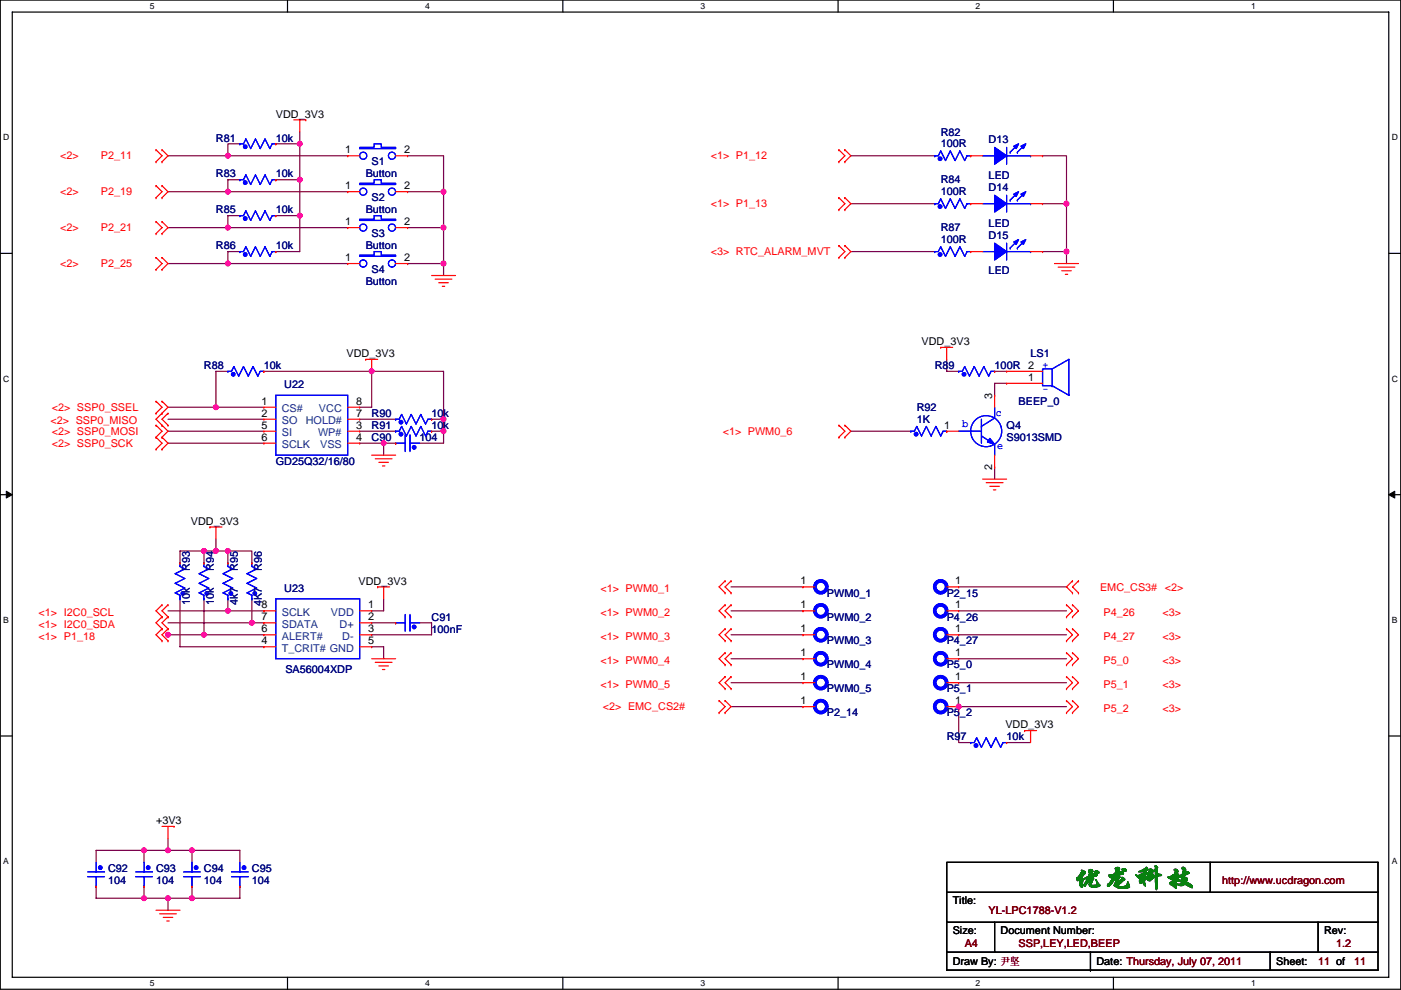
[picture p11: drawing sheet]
<svg xmlns="http://www.w3.org/2000/svg" width="297mm" height="210mm" viewBox="0 0 297 210" stroke-linecap="round" stroke-linejoin="round" font-family="sans-serif">
<path d="M.1 0h296.9v209.8h-296.9zM2.6 2.6h291.8v204.7h-291.8z" fill="none" stroke="#000" stroke-width=".25"/>
<g fill="#fff">
<path d="M31.8 .3h1v2h-1z"/>
<path d="M31.8 207.5h1v2.1h-1z"/>
</g>
<path d="M61 0v2.6M61 207.3v2.5" fill="none" stroke="#000" stroke-width=".25"/>
<g fill="#fff">
<path d="M90.1 .3h1v2h-1z"/>
<path d="M90.1 207.5h1v2.1h-1z"/>
</g>
<path d="M119.3 0v2.6M119.3 207.3v2.5" fill="none" stroke="#000" stroke-width=".25"/>
<g fill="#fff">
<path d="M148.5 .3h1v2h-1z"/>
<path d="M148.5 207.5h1v2.1h-1z"/>
</g>
<path d="M177.7 0v2.6M177.7 207.3v2.5" fill="none" stroke="#000" stroke-width=".25"/>
<g fill="#fff">
<path d="M206.9 .3h1v2h-1z"/>
<path d="M206.9 207.5h1v2.1h-1z"/>
</g>
<path d="M236.1 0v2.6M236.1 207.3v2.5" fill="none" stroke="#000" stroke-width=".25"/>
<g fill="#fff">
<path d="M265.2 .3h1v2h-1z"/>
<path d="M265.2 207.5h1v2.1h-1z"/>
<path d="M.7 28.2h1.3v2h-1.3z"/>
<path d="M295.1 28.2h1.3v2h-1.3z"/>
<path d="M.7 79.3h1.3v2.1h-1.3z"/>
<path d="M295.1 79.3h1.3v2.1h-1.3z"/>
</g>
<path d="M.1 53.7h2.5M294.4 53.7h2.6" fill="none" stroke="#000" stroke-width=".25"/>
<g fill="#fff">
<path d="M.7 130.5h1.2v2h-1.2z"/>
<path d="M295.1 130.5h1.2v2h-1.2z"/>
</g>
<path d="M.1 104.9h2.5M294.4 104.9h2.6" fill="none" stroke="#000" stroke-width=".25"/>
<path d="M1.3 104.2l1.3 .7-1.3 .7zM294.4 104.9l1.3-.7v1.4z" fill="#000" stroke="#000" stroke-width=".21"/>
<g fill="#fff">
<path d="M.7 181.7h1.2v2h-1.2z"/>
<path d="M295.1 181.7h1.2v2h-1.2z"/>
</g>
<path d="M.1 156.1h2.5M294.4 156.1h2.6M200.7 195.6h91.5M200.7 182.9h91.5v22.9h-91.5zM200.7 189.3h91.5M210.9 195.6v6.4M256.6 182.9v6.4M279.5 195.6v6.4M200.7 202h91.5M231.2 205.8h.1M231.2 202v3.8M269.3 202v3.8" fill="none" stroke="#000" stroke-width=".25"/>
<g fill="none" stroke="#800040" stroke-width=".25">
<path d="M48.3 33h.1M48.3 33h25.4M50.9 30.5h-2.6v2.5h-12.7M50.9 38.1h-2.6v2.6M58.5 30.5h5.1M58.5 38.1h.1M58.5 38.1h5.1M63.6 30.5h.1M63.6 30.5v15.2M63.6 28v2.5M86.4 33h7.6v7.7M180.4 33h17.8"/>
<path d="M221 33h5.1v10.2M35.6 48.3h12.7M35.6 55.9h12.7M35.6 40.7h12.7M48.3 40.7h.1M48.3 48.3h.1M48.3 55.9h.1M48.3 40.7h25.4M48.3 48.3h25.4M48.3 55.9h25.4M50.9 45.7h-2.6v2.6M50.9 53.4h-2.6v2.5"/>
<path d="M58.5 45.7h5.1M63.6 45.7v7.7h-5.1M63.6 45.7h.1M86.4 55.9h.1M86.4 48.3h7.6M86.4 40.7h7.6M86.4 55.9h7.6M94 55.9v2.5M94 40.7h.1M94 48.3h.1M94 40.7v15.2M180.4 43.2h17.8"/>
<path d="M180.4 53.4h17.8M221 53.4h5.1v2.5M221 43.2h5.1M226.1 43.2h.1M226.1 53.4h.1M226.1 43.2v10.2M48.3 78.8h-2.5v7.6M55.9 78.8h22.9M78.8 78.8v7.6h-2.5M78.8 78.8h.1M78.8 78.8h15.2v10.1M200.7 76.2v2.6h2.6"/>
<path d="M210.9 78.8h2.5M35.6 91.5h20.3M35.6 94h20.3M35.6 88.9h20.3M35.6 86.4h10.2M45.8 86.4h.1M45.8 86.4h10.1M76.3 88.9h7.6M76.3 91.5h7.6M76.3 94h5M81.3 94h.1M81.3 94v2.5"/>
<path d="M81.3 94h2.6M91.5 88.9h.1M91.5 91.5h2.5M91.5 88.9h2.5M94 91.5h.1M94 91.5v2.5h-5M94 88.9v2.6M180.4 91.5h12.7M210.9 99.1v2.5M213.4 81.3h-2.5v2.5M43.2 116.9h-5v2.5M43.2 116.9v2.5"/>
<path d="M43.2 116.9h.1M43.2 116.9h5.1M45.8 114.3v2.6M45.8 116.9h.1M48.3 116.9h.1M48.3 116.9h5.1v2.5M48.3 116.9v2.5M35.6 129.6h12.7M35.6 132.1h17.8M35.6 134.6h.1M35.6 134.6h7.6M38.2 127v10.2h17.7"/>
<path d="M43.2 127h.1M43.2 134.6h12.7M43.2 127v7.6M48.3 129.6h.1M48.3 127v2.6M48.3 129.6h7.6M53.4 132.1h.1M53.4 127v5.1M53.4 132.1h2.5M78.8 137.2h2.5v2.5M78.8 132.1h5.1M81.3 127v2.6h-2.5"/>
<path d="M89 132.1h2.5v2.5h-12.7M155 124.5h15.2M155 134.6h15.2M155 139.7h15.2M155 129.6h15.2M203.3 124.5h22.8M203.3 129.6h22.8M203.3 134.6h22.8M203.3 139.7h22.8M155 144.8h15.2M155 149.9h15.2M203.3 144.8h22.8"/>
<path d="M203.3 149.9h.1M203.3 149.9v7.6h2.5M203.3 149.9h22.8M213.4 157.5h5.1M35.6 177.8v2.6M20.4 188v2.5h10.1M30.5 180.4h-10.1v2.5M30.5 180.4v2.5M30.5 180.4h.1M30.5 188v2.5M30.5 190.5h.1M30.5 180.4h10.2"/>
<path d="M35.6 190.5v2.6M35.6 180.4h.1M35.6 190.5h.1M40.7 180.4h10.2v2.5M40.7 180.4h.1M40.7 188v2.5M40.7 190.5h.1M40.7 180.4v2.5M50.9 188v2.5h-20.4"/>
</g>
<g fill="#f0f" stroke="#f0f" stroke-width=".25">
<circle cx="48.3" cy="33" r=".5"/>
<circle cx="48.3" cy="40.6" r=".5"/>
<circle cx="48.3" cy="48.3" r=".5"/>
<circle cx="48.3" cy="55.9" r=".5"/>
<circle cx="94" cy="55.9" r=".5"/>
<circle cx="94" cy="40.6" r=".5"/>
<circle cx="94" cy="48.3" r=".5"/>
<circle cx="63.5" cy="30.5" r=".5"/>
<circle cx="63.5" cy="38.1" r=".5"/>
<circle cx="63.5" cy="45.7" r=".5"/>
<circle cx="45.8" cy="86.4" r=".5"/>
<circle cx="81.3" cy="94" r=".5"/>
<circle cx="78.8" cy="78.7" r=".5"/>
<circle cx="94" cy="91.4" r=".5"/>
<circle cx="94" cy="88.9" r=".5"/>
<circle cx="53.4" cy="132.1" r=".5"/>
<circle cx="48.3" cy="129.5" r=".5"/>
<circle cx="43.2" cy="134.6" r=".5"/>
<circle cx="48.3" cy="116.8" r=".5"/>
<circle cx="45.8" cy="116.8" r=".5"/>
<circle cx="35.6" cy="134.6" r=".5"/>
<circle cx="43.2" cy="116.8" r=".5"/>
<circle cx="226.1" cy="43.2" r=".5"/>
<circle cx="226.1" cy="53.3" r=".5"/>
<circle cx="203.2" cy="149.9" r=".5"/>
<circle cx="30.5" cy="180.3" r=".5"/>
<circle cx="40.7" cy="180.3" r=".5"/>
<circle cx="40.7" cy="190.5" r=".5"/>
<circle cx="30.5" cy="190.5" r=".5"/>
<circle cx="35.6" cy="180.3" r=".5"/>
<circle cx="35.6" cy="190.5" r=".5"/>
</g>
<g fill="none" stroke="#f00" stroke-width=".25">
<path d="M33.1 34.3h.1M33.1 31.8h.1M33.1 39.4h.1M33.1 31.8l1.3 1.2-1.3 1.3M33.1 39.4l1.3 1.3-1.3 1.2M34.4 31.8h.1M34.4 34.3h.1M34.4 39.4h.1M34.4 31.8l1.2 1.2-1.2 1.3M34.4 39.4l1.2 1.3-1.2 1.2M50.9 30.5h.1M50.9 38.1h.1"/>
<path d="M58.5 30.5h.1M58.5 38.1h.1M62.3 25.4h2.5M63.6 25.4v2.6M64.8 25.4h.1M73.7 33h.1M73.7 33h2.6M83.9 33h2.5M86.4 33h.1M177.9 34.3h.1M177.9 31.8h.1M177.9 31.8l1.2 1.2-1.2 1.3"/>
<path d="M179.1 31.8h.1M179.1 34.3h.1M179.1 31.8l1.3 1.2-1.3 1.3M198.2 33h.1M205.8 33h.1M205.8 33h2.5M218.5 33h2.5M221 33h.1M33.1 41.9h.1M33.1 49.6h.1M33.1 47h.1M33.1 57.2h.1"/>
<path d="M33.1 54.6h.1M33.1 47l1.3 1.3-1.3 1.3M33.1 54.6l1.3 1.3-1.3 1.3M34.4 41.9h.1M34.4 47h.1M34.4 49.6h.1M34.4 54.6h.1M34.4 57.2h.1M34.4 47l1.2 1.3-1.2 1.3M34.4 54.6l1.2 1.3-1.2 1.3M50.9 53.4h.1M50.9 45.7h.1"/>
<path d="M58.5 53.4h.1M58.5 45.7h.1M73.7 48.3h.1M73.7 55.9h.1M73.7 40.7h.1M73.7 48.3h2.6M73.7 55.9h2.6M73.7 40.7h2.6M83.9 48.3h2.5M83.9 55.9h2.5M83.9 40.7h2.5M86.4 48.3h.1"/>
<path d="M86.4 55.9h.1M86.4 40.7h.1M91.5 58.4h5.1M92.3 59.2h3.5M93 60h2.1M177.9 44.5h.1M177.9 41.9h.1M177.9 54.6h.1M177.9 52.1h.1M177.9 41.9l1.2 1.3-1.2 1.3M177.9 52.1l1.2 1.3-1.2 1.2M179.1 41.9h.1"/>
<path d="M179.1 44.5h.1M179.1 52.1h.1M179.1 54.6h.1M179.1 41.9l1.3 1.3-1.3 1.3M179.1 52.1l1.3 1.3-1.3 1.2M198.2 53.4h.1M198.2 43.2h.1M205.8 53.4h2.5M205.8 43.2h2.5M205.8 53.4h.1M205.8 43.2h.1M218.5 53.4h2.5"/>
<path d="M218.5 43.2h2.5M221 53.4h.1M221 43.2h.1M223.6 55.9h5.1M224.3 56.7h3.6M225.1 57.4h2M225.9 58.2h.5M48.3 78.8h.1M55.9 78.8h.1M77.5 76.2h.1M77.5 76.2h2.6M78.8 76.2v2.6"/>
<path d="M93.8 60.7h.5M199.4 73.7h.1M199.4 73.7h2.6M200.7 73.7v2.5M203.3 78.8h.1M210.9 78.8h.1M213.4 78.8h.1M213.4 78.8h7.6M33.1 87.7h.1M33.1 85.1h.1M33.1 92.7h.1M33.1 90.2h.1"/>
<path d="M33.1 95.3h.1M33.1 85.1l1.3 1.3-1.3 1.3M33.1 90.2l1.3 1.3-1.3 1.2M33.1 92.7l1.3 1.3-1.3 1.3M34.4 85.1h.1M34.4 87.7h.1M34.4 90.2h.1M34.4 92.7h.1M34.4 95.3h.1M34.4 85.1l1.2 1.3-2.5 2.5 2.5 2.6-1.2 1.2M34.4 92.7l1.2 1.3-1.2 1.3M35.6 87.7h.1"/>
<path d="M35.6 90.2h.1M35.6 87.7l-1.2 1.2 1.2 1.3M55.9 86.4h.1M55.9 88.9h.1M55.9 91.5h.1M55.9 94h.1M55.9 91.5h2.6M55.9 86.4h2.6M55.9 88.9h2.6M55.9 94h2.6M73.7 91.5h2.6M73.7 86.4h2.6"/>
<path d="M73.7 88.9h2.6M73.7 94h2.6M76.3 91.5h.1M76.3 94h.1M76.3 88.9h.1M76.3 86.4h.1M78.8 96.5h5.1M79.6 97.3h3.5M80.3 98.1h2.1M81.1 98.8h.5M83.9 88.9h.1M83.9 94h.1"/>
<path d="M83.9 91.5h.1M89 94h.1M91.5 88.9h.1M91.5 91.5h.1M177.9 92.7h.1M177.9 90.2h.1M177.9 90.2l1.2 1.3-1.2 1.2M179.1 90.2h.1M179.1 92.7h.1M179.1 90.2l1.3 1.3-1.3 1.2M193.1 91.5h.1M200.7 91.5h.1"/>
<path d="M200.7 91.5h2.6M210.9 83.8h.1M210.9 99.1h.1M210.9 83.8v2.6M210.9 96.5v2.6M213.4 81.3h.1M213.4 81.3h7.6M38.2 119.4h.1M43.2 119.4h.1M44.5 111.8h.1M44.5 111.8h2.6M45.8 111.8v2.5"/>
<path d="M48.3 119.4h.1M53.4 119.4h.1M208.3 101.6h5.1M209.1 102.4h3.6M209.9 103.1h2M210.6 103.9h.5M34.4 130.8h.1M34.4 133.4h.1M34.4 128.3h.1M34.4 135.9h.1M34.4 130.8l-1.3 1.3 1.3 1.3M34.4 128.3l-1.3 1.3 1.3 1.2"/>
<path d="M34.4 133.4l-1.3 1.2 1.3 1.3M35.6 130.8h.1M35.6 133.4h.1M35.6 128.3h.1M35.6 135.9h.1M35.6 130.8l-1.2 1.3 1.2 1.3M35.6 128.3l-1.2 1.3 1.2 1.2M35.6 133.4l-1.2 1.2 1.2 1.3M38.2 127h.1M43.2 127h.1M48.3 127h.1M53.4 127h.1"/>
<path d="M55.9 137.2h.1M55.9 134.6h.1M55.9 132.1h.1M55.9 129.6h.1M55.9 134.6h2.6M55.9 129.6h2.6M55.9 132.1h2.6M55.9 137.2h2.6M76.3 134.6h2.5M76.3 129.6h2.5M76.3 132.1h2.5M76.3 137.2h2.5"/>
<path d="M78.8 139.7h5.1M78.8 129.6h.1M78.8 132.1h.1M78.8 134.6h.1M78.8 137.2h.1M80.1 124.5h.1M80.1 124.5h2.5M81.3 124.5v2.5M83.9 132.1h.1M89 132.1h.1M153.7 133.4h.1M153.7 135.9h.1"/>
<path d="M153.7 138.5h.1M153.7 123.2h.1M153.7 125.8h.1M153.7 128.3h.1M153.7 130.8h.1M153.7 133.4l-1.2 1.2 1.2 1.3M153.7 138.5l-1.2 1.2 1.2 1.3M153.7 123.2l-1.2 1.3 1.2 1.3M153.7 128.3l-1.2 1.3 1.2 1.2M155 133.4h.1M155 135.9h.1M155 138.5h.1"/>
<path d="M155 123.2h.1M155 125.8h.1M155 128.3h.1M155 130.8h.1M155 133.4l-1.3 1.2 1.3 1.3M155 138.5l-1.3 1.2 1.3 1.3M155 123.2l-1.3 1.3 1.3 1.3M155 128.3l-1.3 1.3 1.3 1.2M170.2 139.7h.1M170.2 124.5h.1M170.2 129.6h.1M170.2 134.6h.1"/>
<path d="M170.2 124.5h2.6M170.2 134.6h2.6M170.2 139.7h2.6M170.2 129.6h2.6M200.7 124.5h2.6M200.7 134.6h2.6M200.7 139.7h2.6M200.7 129.6h2.6M203.3 134.6h.1M203.3 124.5h.1M203.3 139.7h.1M203.3 129.6h.1"/>
<path d="M226.1 128.3h.1M226.1 130.8h.1M226.1 133.4h.1M226.1 135.9h.1M226.1 138.5h.1M226.1 128.3l1.3 1.3-1.3 1.2M226.1 133.4l1.3 1.2-1.3 1.3M226.1 138.5l1.3 1.2-1.3 1.3M227.4 123.2h.1M227.4 125.8h.1M227.4 128.3h.1M227.4 130.8h.1"/>
<path d="M227.4 133.4h.1M227.4 135.9h.1M227.4 138.5h.1M227.4 123.2l-1.3 1.3 1.3 1.3M227.4 128.3l1.3 1.3-1.3 1.2M227.4 133.4l1.3 1.2-1.3 1.3M227.4 138.5l1.3 1.2-1.3 1.3M228.7 125.8h.1M228.7 123.2h.1M228.7 123.2l-1.3 1.3 1.3 1.3M79.6 140.5h3.5M80.3 141.2h2.1"/>
<path d="M81.1 142h.5M152.5 151.2h.1M152.5 148.6h.1M152.5 148.6l1.2 1.3-1.2 1.3M153.7 141h.1M153.7 143.5h.1M153.7 146.1h.1M153.7 148.6h.1M153.7 151.2h.1M153.7 143.5l-1.2 1.3 1.2 1.3M153.7 148.6l1.3 1.3-1.3 1.3M155 141h.1"/>
<path d="M155 143.5h.1M155 146.1h.1M155 143.5l-1.3 1.3 1.3 1.3M170.2 144.8h.1M170.2 149.9h.1M170.2 144.8h2.6M170.2 149.9h2.6M200.7 144.8h2.6M200.7 149.9h2.6M203.3 144.8h.1M203.3 149.9h.1M205.8 157.5h.1"/>
<path d="M213.4 157.5h.1M217.2 155h.1M217.2 155h2.6M218.5 155v2.5M226.1 141h.1M226.1 143.5h.1M226.1 146.1h.1M226.1 148.6h.1M226.1 151.2h.1M226.1 143.5l1.3 1.3-1.3 1.3M226.1 148.6l1.3 1.3-1.3 1.3M227.4 141h.1"/>
<path d="M227.4 143.5h.1M227.4 146.1h.1M227.4 148.6h.1M227.4 151.2h.1M227.4 143.5l1.3 1.3-1.3 1.3M227.4 148.6l1.3 1.3-1.3 1.3M34.4 175.3h2.5M35.6 175.3v2.5M36.9 175.3h.1M20.4 182.9h.1M20.4 188h.1M30.5 182.9h.1"/>
<path d="M30.5 188h.1M33.1 193.1h5.1M33.8 193.8h3.6M34.6 194.6h2M35.4 195.3h.5M40.7 182.9h.1M40.7 188h.1M50.9 182.9h.1M50.9 188h.1"/>
</g>
<g fill="none" stroke="#00f" stroke-width=".25">
<path d="M50.9 30.5h.7l.5-1 1 2 1.1-2 1 2 1-2 1 2 .5-1h.8M50.9 30.5h.1M50.9 38.1h.7l.5-1 1 2 1.1-2 1 2 1-2 1 2 .5-1h.8M50.9 38.1h.1M76.3 31.3h3v-.8h1.5v.8h3.1v.2h-7.6zM76.3 38.9h3v-.8h1.5v.8h3.1v.2h-7.6zM198.2 33h.7l.5-1 1.1 2.1 1-2.1 1 2.1 1-2.1 1 2.1 .5-1.1h.8M198.2 33h.1M208.3 33h2.6M213.4 31.3v3.5M213.4 33h5.1M214.2 32.3h.1"/>
<path d="M215.7 32.3h.1M215.7 30.8l-1.5 1.5M217.2 30.8l-1.5 1.5M218.5 33h.1M50.9 53.4h.7l.5-1.1 1 2.1 1.1-2.1 1 2.1 1-2.1 1 2.1 .5-1h.8M50.9 53.4h.1M50.9 45.7h.7l.5-1 1 2.1 1.1-2.1 1 2.1 1-2.1 1 2.1 .5-1.1h.8M50.9 45.7h.1M76.3 46.5h3v-.8h1.5v.8h3.1v.3h-7.6zM76.3 54.1h3v-.7h1.5v.7h3.1v.3h-7.6zM198.2 53.4h.7l.5-1.1 1.1 2.1 1-2.1 1 2.1 1-2.1 1 2.1 .5-1h.8M198.2 53.4h.1"/>
<path d="M198.2 43.2h.7l.5-1 1.1 2 1-2 1 2 1-2 1 2 .5-1h.8M198.2 43.2h.1M208.3 53.4h2.6M208.3 43.2h2.6M213.4 51.6v3.5M213.4 41.4v3.6M213.4 53.4h5.1M213.4 43.2h5.1M214.2 52.6h.1M214.2 42.4h.1M215.7 52.6h.1M215.7 42.4h.1"/>
<path d="M215.7 51.1l-1.5 1.5M215.7 40.9l-1.5 1.5M217.2 51.1l-1.5 1.5M217.2 40.9l-1.5 1.5M218.5 53.4h.1M218.5 43.2h.1M48.3 78.8h.8l.5-1.1 1 2.1 1-2.1 1 2.1 1.1-2.1 1 2.1 .5-1h.7M48.3 78.8h.1M203.3 78.8h.7l.5-1.1 1 2.1 1.1-2.1 1 2.1 1-2.1 1 2.1 .5-1h.8M203.3 78.8h.1M221 78.3h2.1v3.5h-2.1zM223.1 78.3l3.5-2.1v7.6l-3.5-2"/>
<path d="M58.5 83.8h15.2v12.7h-15.2zM83.9 88.9h.7l.6-1 1 2 1-2 1 2 1-2 1 2 .5-1h.8M83.9 88.9h.1M83.9 94h.1M83.9 91.5h.7l.6-1.1 1 2.1 1-2.1 1 2.1 1-2.1 1 2.1 .5-1h.8M83.9 91.5h.1M83.9 94h2M85.9 92.2v3.6M86.9 92.2v3.6M86.9 94h2.1M193.1 91.5h.8l.5-1.1 1 2.1 1-2.1 1 2.1 1-2.1 1 2.1 .6-1h.7M193.1 91.5h.1"/>
<path d="M203.3 91.5h4.8M208.1 88.9v5.1M208.1 90.4h.1M208.1 92.5l2.8 1.8v2.2M210.9 86.4v2.3l-2.8 1.7M223.1 81.8h.1M38.2 119.4v.8l1 .5-2.1 1 2.1 1-2.1 1 2.1 1-2.1 1.1 1.1 .5v.7M43.2 119.4v.8l1.1 .5-2.1 1 2.1 1-2.1 1 2.1 1-2.1 1.1 1 .5v.7M48.3 119.4v.8l1 .5-2 1 2 1-2 1 2 1-2 1.1 1 .5v.7M53.4 119.4v.8l1 .5-2 1 2 1-2 1 2 1-2 1.1 1 .5v.7M38.2 127h.1M43.2 127h.1"/>
<path d="M48.3 127h.1M53.4 127h.1M58.5 127h17.8v12.7h-17.8zM83.9 132.1h.1M83.9 132.1h2M85.9 130.3v3.6M86.9 130.3v3.6M86.9 132.1h2.1M205.8 157.5h.8l.5-1 1 2 1-2 1 2 1-2 1 2 .6-1h.7M205.8 157.5h.1M18.6 185.9h3.6M18.6 184.9h3.6"/>
<path d="M20.4 182.9v2M20.4 188h.1M20.4 185.9v2.1M28.8 185.9h3.5M28.8 184.9h3.5M30.5 182.9v2M30.5 188h.1M30.5 185.9v2.1M38.9 185.9h3.6M38.9 184.9h3.6M40.7 182.9v2M40.7 188h.1"/>
<path d="M40.7 185.9v2.1M49.1 185.9h3.5M49.1 184.9h3.5M50.9 182.9v2M50.9 188h.1M50.9 185.9v2.1"/>
<circle cx="77" cy="33" r=".76"/>
<circle cx="83.1" cy="33" r=".76"/>
<circle cx="77" cy="48.3" r=".76"/>
<circle cx="77" cy="40.6" r=".76"/>
<circle cx="77" cy="55.9" r=".76"/>
<circle cx="83.1" cy="48.3" r=".76"/>
<circle cx="83.1" cy="40.6" r=".76"/>
<circle cx="83.1" cy="55.9" r=".76"/>
<circle cx="209.1" cy="91.4" r="3.3"/>
</g>
<g fill="#00f" stroke="#00f" stroke-width=".25">
<path d="M210.9 51.6l2.5 1.8-2.5 1.7z" fill-rule="evenodd"/>
<path d="M216.5 51.3l1-.5-.5 1z" fill-rule="evenodd"/>
<path d="M214.9 51.3l1.1-.5-.5 1z" fill-rule="evenodd"/>
<path d="M210.9 51.6l2.5 1.8-2.5 1.7z" fill-rule="evenodd"/>
<path d="M216.5 51.3l1-.5-.5 1z" fill-rule="evenodd"/>
<path d="M214.9 51.3l1.1-.5-.5 1z" fill-rule="evenodd"/>
<path d="M209.9 93l1 1.3-1.5-.6z" fill-rule="evenodd"/>
<path d="M209.9 93l1 1.3-1.5-.6z" fill-rule="evenodd"/>
<path d="M210.9 41.4l2.5 1.8-2.5 1.8z" fill-rule="evenodd"/>
<path d="M216.5 41.2l1-.5-.5 1z" fill-rule="evenodd"/>
<path d="M214.9 41.2l1.1-.5-.5 1z" fill-rule="evenodd"/>
<path d="M210.9 41.4l2.5 1.8-2.5 1.8z" fill-rule="evenodd"/>
<path d="M216.5 41.2l1-.5-.5 1z" fill-rule="evenodd"/>
<path d="M214.9 41.2l1.1-.5-.5 1z" fill-rule="evenodd"/>
<path d="M210.9 31.3l2.5 1.7-2.5 1.8z" fill-rule="evenodd"/>
<path d="M216.5 31l1-.5-.5 1z" fill-rule="evenodd"/>
<path d="M214.9 31l1.1-.5-.5 1z" fill-rule="evenodd"/>
<path d="M210.9 31.3l2.5 1.7-2.5 1.8z" fill-rule="evenodd"/>
<path d="M216.5 31l1-.5-.5 1z" fill-rule="evenodd"/>
<path d="M214.9 31l1.1-.5-.5 1z" fill-rule="evenodd"/>
<circle cx="51.7" cy="184" r=".38"/>
<circle cx="54" cy="125.9" r=".38"/>
<circle cx="31.4" cy="184" r=".38"/>
<circle cx="38.8" cy="125.9" r=".38"/>
<circle cx="194.2" cy="92.1" r=".37"/>
<circle cx="52" cy="54" r=".38"/>
<circle cx="199.3" cy="33.7" r=".38"/>
<circle cx="206.9" cy="158.1" r=".37"/>
<circle cx="49.4" cy="79.4" r=".38"/>
<circle cx="52" cy="31.1" r=".38"/>
<circle cx="85" cy="89.5" r=".38"/>
<circle cx="87.8" cy="133" r=".38"/>
<circle cx="48.9" cy="125.9" r=".38"/>
<circle cx="204.4" cy="79.4" r=".38"/>
<circle cx="41.6" cy="184" r=".38"/>
<circle cx="87.8" cy="94.9" r=".38"/>
<circle cx="21.3" cy="184" r=".38"/>
<circle cx="85" cy="92.1" r=".38"/>
<circle cx="52" cy="38.7" r=".38"/>
<circle cx="199.3" cy="54" r=".38"/>
<circle cx="199.3" cy="43.8" r=".38"/>
<circle cx="52" cy="46.4" r=".38"/>
<circle cx="43.9" cy="125.9" r=".38"/>
</g>
<g fill="none" stroke="#00f" stroke-width=".76">
<circle cx="174" cy="139.7" r="1.26"/>
<circle cx="174" cy="134.6" r="1.26"/>
<circle cx="174" cy="129.5" r="1.26"/>
<circle cx="174" cy="124.5" r="1.26"/>
<circle cx="199.4" cy="139.7" r="1.26"/>
<circle cx="199.4" cy="134.6" r="1.26"/>
<circle cx="199.4" cy="129.5" r="1.26"/>
<circle cx="199.4" cy="124.5" r="1.26"/>
<circle cx="174" cy="144.8" r="1.26"/>
<circle cx="174" cy="149.9" r="1.26"/>
<circle cx="199.4" cy="144.8" r="1.26"/>
<circle cx="199.4" cy="149.9" r="1.26"/>
</g>
<text font-size="5.3" fill="#008000" x="227.4" y="187.7">优龙科技</text>
<g font-size="2.3">
<text x="58.5" y="24.9">VDD_3V3</text>
<text x="73.2" y="32.5">1</text>
<text x="85.7" y="32.5">2</text>
<text x="73.2" y="40.1">1</text>
<text x="85.7" y="40.1">2</text>
<text x="73.2" y="47.8">1</text>
<text x="85.7" y="47.8">2</text>
<text x="73.2" y="55.4">1</text>
<text x="85.7" y="55.4">2</text>
<text x="73.5" y="75.7">VDD_3V3</text>
<text x="195.4" y="73.2">VDD_3V3</text>
<text x="218" y="78.2">2</text>
<text x="218" y="80.8">1</text>
<text x="55.4" y="85.9">1</text>
<text x="55.4" y="88.4">2</text>
<text x="75.5" y="85.9">8</text>
<text x="75.5" y="88.4">7</text>
<text x="210.4" y="84.6" transform="rotate(-90 210.4 84.6)">3</text>
<text x="55.4" y="90.9">5</text>
<text x="55.4" y="93.5">6</text>
<text x="75.5" y="90.9">3</text>
<text x="75.5" y="93.5">4</text>
<text x="200.2" y="90.9">1</text>
<text x="210.4" y="99.6" transform="rotate(-90 210.4 99.6)">2</text>
<text x="40.4" y="111.3">VDD_3V3</text>
<text x="76" y="124">VDD_3V3</text>
<text x="169.7" y="124">1</text>
<text x="202.5" y="124">1</text>
<text x="55.4" y="131.6">7</text>
<text x="55.4" y="129">8</text>
<text x="78" y="129">1</text>
<text x="78" y="131.6">2</text>
<text x="169.7" y="129">1</text>
<text x="202.5" y="129">1</text>
<text x="55.4" y="136.7">4</text>
<text x="55.4" y="134.1">6</text>
<text x="78" y="136.7">5</text>
<text x="78" y="134.1">3</text>
<text x="169.7" y="134.1">1</text>
<text x="202.5" y="134.1">1</text>
<text x="169.7" y="139.2">1</text>
<text x="202.5" y="139.2">1</text>
<text x="169.7" y="144.3">1</text>
<text x="169.7" y="149.4">1</text>
<text x="202.5" y="144.3">1</text>
<text x="202.5" y="149.4">1</text>
<text x="213.2" y="154.5">VDD_3V3</text>
<text x="33.1" y="174.8">+3V3</text>
<text x="202" y="191.8">Title:</text>
<text x="202" y="198.2">Size:</text>
<text x="212.1" y="198.2">Document Number:</text>
<text x="280.7" y="198.2">Rev:</text>
<text x="202" y="204.8">Draw By: 尹坚</text>
<text x="232.5" y="204.8">Date: Thursday, July 07, 2011</text>
<text x="270.6" y="204.8">Sheet:</text>
</g>
<g font-size="2.3" fill="#000080">
<text x="199.5" y="28.7">R82</text>
<text x="45.8" y="30">R81</text>
<text x="58.5" y="30">10k</text>
<text x="78.8" y="35.1">S1</text>
<text x="199.5" y="31.3">100R</text>
<text x="209.6" y="30.3">D13</text>
<text x="45.8" y="37.6">R83</text>
<text x="58.5" y="37.6">10k</text>
<text x="77.5" y="37.6">Button</text>
<text x="199.5" y="38.9">R84</text>
<text x="199.5" y="41.4">100R</text>
<text x="209.6" y="40.4">D14</text>
<text x="209.6" y="37.9">LED</text>
<text x="45.8" y="45.3">R85</text>
<text x="58.5" y="45.3">10k</text>
<text x="77.5" y="45.3">Button</text>
<text x="78.8" y="42.7">S2</text>
<text x="45.8" y="52.9">R86</text>
<text x="58.5" y="52.9">10k</text>
<text x="77.5" y="52.9">Button</text>
<text x="78.8" y="50.3">S3</text>
<text x="199.5" y="49.1">R87</text>
<text x="199.5" y="51.6">100R</text>
<text x="209.6" y="50.6">D15</text>
<text x="209.6" y="48">LED</text>
<text x="78.8" y="58">S4</text>
<text x="209.6" y="58.2">LED</text>
<text x="77.5" y="60.5">Button</text>
<text x="218.5" y="75.7">LS1</text>
<text x="43.2" y="78.3">R88</text>
<text x="55.9" y="78.3">10k</text>
<text x="60.3" y="82.3">U22</text>
<text x="198.2" y="78.3">R89</text>
<text x="210.9" y="78.3">100R</text>
<text x="78.8" y="88.4">R90</text>
<text x="91.5" y="88.4">10k</text>
<text x="194.4" y="87.2">R92</text>
<text x="194.4" y="89.7">1K</text>
<text x="216" y="85.9">BEEP_0</text>
<text x="78.8" y="93.5">C90</text>
<text x="78.8" y="91">R91</text>
<text x="89" y="93.5">104</text>
<text x="91.5" y="91">10k</text>
<text x="213.4" y="91">Q4</text>
<text x="213.4" y="93.5">S9013SMD</text>
<text x="58.5" y="98.6">GD25Q32/16/80</text>
<text x="40.3" y="121.2" transform="rotate(-90 40.3 121.2)">R93</text>
<text x="45.4" y="121.2" transform="rotate(-90 45.4 121.2)">R94</text>
<text x="50.4" y="121.2" transform="rotate(-90 50.4 121.2)">R95</text>
<text x="55.5" y="121.2" transform="rotate(-90 55.5 121.2)">R96</text>
<text x="60.3" y="125.5">U23</text>
<text x="40.3" y="128.3" transform="rotate(-90 40.3 128.3)">10k</text>
<text x="45.4" y="128.3" transform="rotate(-90 45.4 128.3)">10k</text>
<text x="50.4" y="128.3" transform="rotate(-90 50.4 128.3)">4k7</text>
<text x="55.5" y="128.5" transform="rotate(-90 55.5 128.5)">4K7</text>
<text x="91.5" y="131.6">C91</text>
<text x="175.3" y="126.5">PWM0_1</text>
<text x="175.3" y="131.6">PWM0_2</text>
<text x="200.7" y="126.5">P2_15</text>
<text x="200.7" y="131.6">P4_26</text>
<text x="91.5" y="134.2">100nF</text>
<text x="175.3" y="136.7">PWM0_3</text>
<text x="200.7" y="136.7">P4_27</text>
<text x="60.5" y="142.8">SA56004XDP</text>
<text x="175.3" y="141.8">PWM0_4</text>
<text x="200.7" y="141.8">P5_0</text>
<text x="175.3" y="146.9">PWM0_5</text>
<text x="200.7" y="146.9">P5_1</text>
<text x="175.3" y="151.9">P2_14</text>
<text x="200.7" y="151.9">P5_2</text>
<text x="200.7" y="157">R97</text>
<text x="213.4" y="157">10k</text>
<text x="22.9" y="185">C92</text>
<text x="33.1" y="185">C93</text>
<text x="43.2" y="185">C94</text>
<text x="53.4" y="185">C95</text>
<text x="22.9" y="187.5">104</text>
<text x="33.1" y="187.5">104</text>
<text x="43.2" y="187.5">104</text>
<text x="53.4" y="187.5">104</text>
</g>
<g font-size="2.3" fill="#f00">
<text x="12.8" y="33.8">&lt;2&gt;</text>
<text x="21.4" y="33.8">P2_11</text>
<text x="150.7" y="33.8">&lt;1&gt; P1_12</text>
<text x="12.8" y="41.4">&lt;2&gt;</text>
<text x="21.4" y="41.4">P2_19</text>
<text x="150.7" y="44">&lt;1&gt; P1_13</text>
<text x="12.8" y="49.1">&lt;2&gt;</text>
<text x="21.4" y="49.1">P2_21</text>
<text x="12.8" y="56.7">&lt;2&gt;</text>
<text x="21.4" y="56.7">P2_25</text>
<text x="150.7" y="54.1">&lt;3&gt; RTC_ALARM_MVT</text>
<text x="10.7" y="90">&lt;2&gt; SSP0_MISO</text>
<text x="11" y="87.2">&lt;2&gt; SSP0_SSEL</text>
<text x="11" y="92.2">&lt;2&gt; SSP0_MOSI</text>
<text x="11" y="94.8">&lt;2&gt; SSP0_SCK</text>
<text x="153.2" y="92.2">&lt;1&gt; PWM0_6</text>
<text x="127.3" y="125.5">&lt;1&gt; PWM0_1</text>
<text x="233.2" y="125.3">EMC_CS3# &lt;2&gt;</text>
<text x="8.2" y="130.6">&lt;1&gt; I2C0_SCL</text>
<text x="127.3" y="130.6">&lt;1&gt; PWM0_2</text>
<text x="234" y="130.6">P4_26</text>
<text x="246.4" y="130.6">&lt;3&gt;</text>
<text x="8.2" y="133.1">&lt;1&gt; I2C0_SDA</text>
<text x="8.2" y="135.7">&lt;1&gt; P1_18</text>
<text x="127.3" y="135.7">&lt;1&gt; PWM0_3</text>
<text x="234" y="135.7">P4_27</text>
<text x="246.4" y="135.7">&lt;3&gt;</text>
<text x="127.3" y="140.8">&lt;1&gt; PWM0_4</text>
<text x="234" y="140.8">P5_0</text>
<text x="246.4" y="140.8">&lt;3&gt;</text>
<text x="127.3" y="145.8">&lt;1&gt; PWM0_5</text>
<text x="234" y="145.8">P5_1</text>
<text x="246.4" y="145.8">&lt;3&gt;</text>
<text x="127.8" y="150.7">&lt;2&gt; EMC_CS2#</text>
<text x="234" y="150.9">P5_2</text>
<text x="246.4" y="150.9">&lt;3&gt;</text>
</g>
<g font-size="2.3" fill="#00f">
<text x="221" y="78">+</text>
<text x="221" y="83.1">-</text>
<text x="211.1" y="88.2">c</text>
<text x="204" y="90.5">b</text>
<text x="211.4" y="95.3">e</text>
</g>
<g font-size="2.3" fill="#004080">
<text x="59.8" y="87.4">CS#</text>
<text x="59.8" y="90">SO</text>
<text x="64.8" y="90">HOLD#</text>
<text x="67.6" y="87.4">VCC</text>
<text x="59.8" y="92.5">SI</text>
<text x="59.8" y="95">SCLK</text>
<text x="67.4" y="92.5">WP#</text>
<text x="67.9" y="95">VSS</text>
<text x="59.8" y="130.6">SCLK</text>
<text x="70.2" y="130.6">VDD</text>
<text x="59.8" y="135.7">ALERT#</text>
<text x="59.8" y="133.1">SDATA</text>
<text x="72" y="133.1">D+</text>
<text x="72.6" y="135.7">D-</text>
<text x="59.8" y="138.2">T_CRIT# GND</text>
</g>
<g font-size="2.3" fill="#800000">
<text x="259.1" y="187.5">http://www.ucdragon.com</text>
<text x="209.6" y="193.8">YL-LPC1788-V1.2</text>
<text x="204.5" y="201">A4</text>
<text x="216" y="201">SSP,LEY,LED,BEEP</text>
<text x="283.3" y="201">1.2</text>
<text x="279.5" y="204.8">11 of</text>
<text x="287.1" y="204.8">11</text>
</g>
<g font-size="1.8">
<text x="31.8" y="1.9">5</text>
<text x="90.1" y="1.9">4</text>
<text x="148.5" y="1.9">3</text>
<text x="206.9" y="1.9">2</text>
<text x="265.2" y="1.9">1</text>
<text x=".7" y="29.8">D</text>
<text x="295.1" y="29.8">D</text>
<text x=".7" y="81">C</text>
<text x="295.1" y="81">C</text>
<text x=".7" y="132.1">B</text>
<text x="295.1" y="132.1">B</text>
<text x=".7" y="183.3">A</text>
<text x="295.1" y="183.3">A</text>
<text x="31.8" y="209.2">5</text>
<text x="90.1" y="209.2">4</text>
<text x="148.5" y="209.2">3</text>
<text x="206.9" y="209.2">2</text>
<text x="265.2" y="209.2">1</text>
</g>
</svg>
